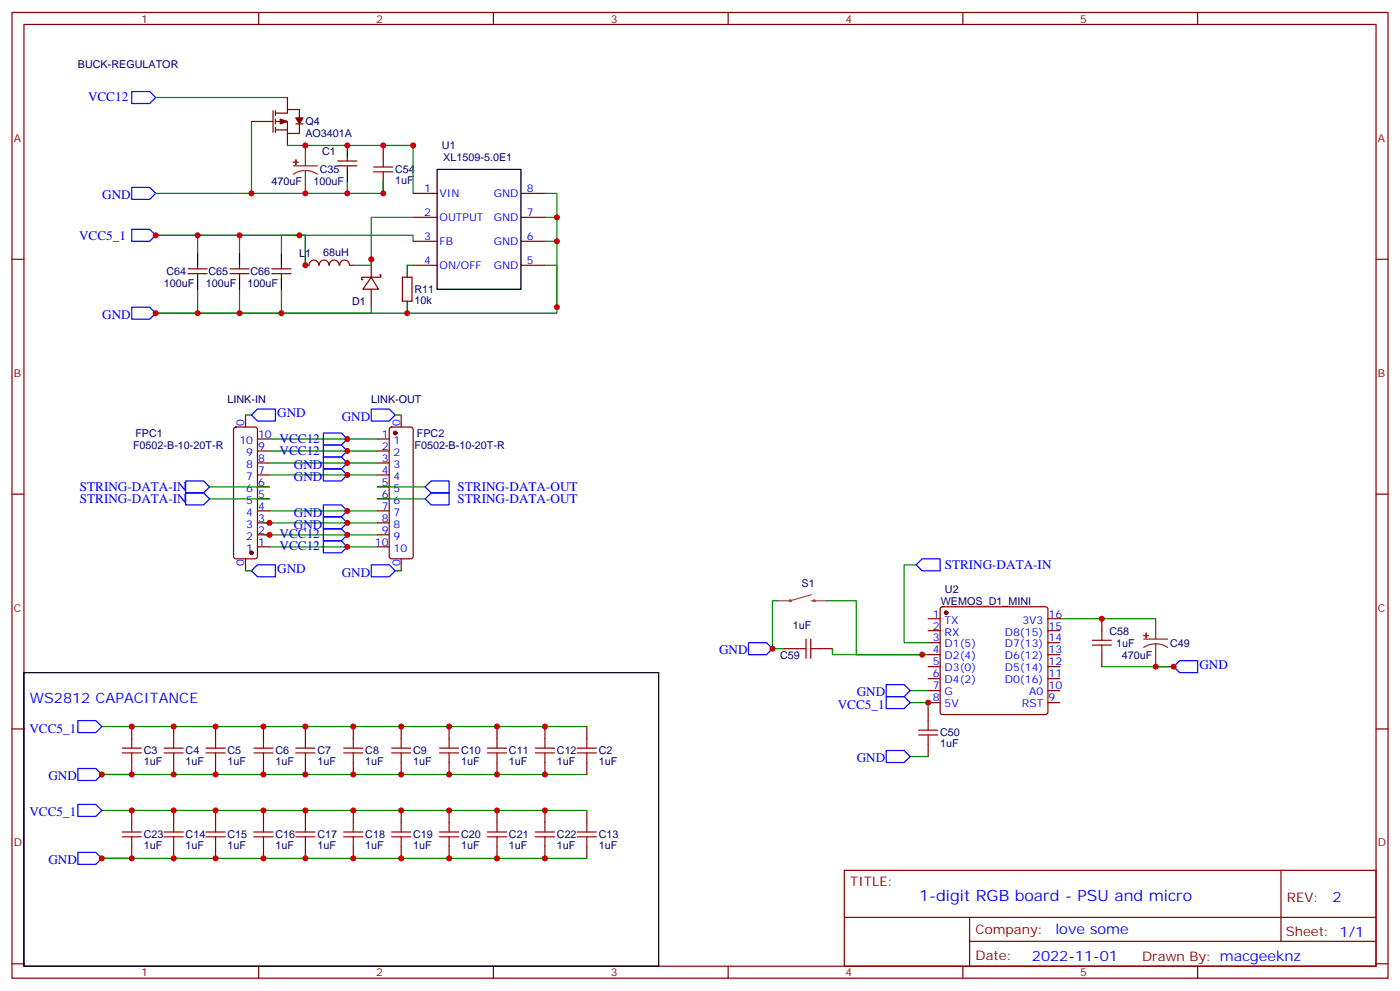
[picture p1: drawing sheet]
<svg xmlns="http://www.w3.org/2000/svg" width="412mm" height="292mm" viewBox="0 0 412 292" stroke-linecap="round" stroke-linejoin="round" font-family="sans-serif">
<g fill="none" stroke="#870000" stroke-width=".35">
<path d="M3.5 3.7h405.4v284.3h-405.4zM7.1 7.2h398.2v277.3h-398.2zM76.2 3.7v3.5M145.3 3.7v3.5M214.5 3.7v3.5M283.6 3.7v3.5M352.8 3.7v3.5M74.1 35.8h6.3M80.4 32.6v6.3M81.1 33.3h3.6v-1.1h3.5v2.5M81.1 35.8h3.6v3.5M81.1 38.2h3.6"/>
<path d="M81.1 32.6v1.4M81.1 35.1v1.4M81.1 37.5v1.4M84.7 28.7v3.5M84.7 39.3v3.5M87.1 36.5h2.2M88.2 36.5v2.8h-3.5M99.5 47.4h5.6M99.5 48.8h5.6M102.3 46.4v1M102.3 48.8v1.1M112.9 42.8v3.6"/>
<path d="M112.9 53.4v3.5M121.7 56.9h7.1M153.5 56.9h7M3.5 76.3h3.6M55.4 79.2h5.6M58.2 78.1v1.1M67.7 79.2h5.7M70.6 78.1v1.1M80.1 79.2h5.6M82.9 78.1v1.1M90 78.1h1M91.1 78.1a1.41 1.41 0 0 1 1.4-1.5 1.41 1.41 0 0 1 1.4 1.5"/>
<path d="M94.1 78.1a1.41 1.41 0 0 1 1.4-1.5 1.41 1.41 0 0 1 1.4 1.5M97 78.1a1.41 1.41 0 0 1 1.4-1.5 1.41 1.41 0 0 1 1.4 1.5M100.1 78.1a1.41 1.41 0 0 1 1.4-1.5 1.41 1.41 0 0 1 1.4 1.5M103 78.1h1.1M109.4 76.3v5.3M121.7 64h7.1M121.7 71h7.1M121.7 78.1h7.1M153.5 64h7M153.5 71h7M153.5 78.1h7M405.3 76.3h3.6"/>
<path d="M55.4 80.6h5.6M58.2 80.6v1M67.7 80.6h5.7M70.6 80.6v1M80.1 80.6h5.6M82.9 80.6v1M109.4 81.6l2.1 3.6h-4.6zM109.4 81.6h-2.9v.7h.4M109.4 85.2v5.3M111.8 80.9h.4v.7h-2.8M118.5 81.6h2.9v7.1h-2.9zM69 125.9l.5-.2h5.6l.5 .2 .2 .5v37.4l-.2 .5-.5 .2h-5.6l-.5-.2-.2-.5v-37.4z"/>
<path d="M72.3 122.2v3.5M75.8 139.8h3.6M75.8 136.3h3.6M75.8 132.8h3.6M75.8 129.3h3.6M111.1 139.8h3.6M111.1 136.3h3.6M111.1 132.8h3.6M111.1 129.3h3.6M114.9 125.9l.5-.2h5.6l.5 .2 .2 .5v37.4l-.2 .5-.5 .2h-5.6l-.5-.2-.2-.5v-37.4zM118.2 122.2v3.5M3.5 145.5h3.6"/>
<path d="M75.8 157.5h3.6M75.8 154h3.6M75.8 150.4h3.6M75.8 146.9h3.6M75.8 143.4h3.6M111.1 157.5h3.6M111.1 154h3.6M111.1 150.4h3.6M111.1 146.9h3.6M111.1 143.4h3.6M405.3 145.5h3.6M72.3 164.5v3.6"/>
<path d="M75.8 161h3.6M111.1 161h3.6M118.2 164.5v3.6M277.2 178.9l.4-.3h30.4l.5 .3 .2 .5v30.3l-.3 .5-.4 .2h-30.4l-.5-.2-.2-.5v-30.3zM231.1 191h3.5M241.7 191h3.5M273.4 182.2h3.5M273.4 185.7h3.5M273.4 189.2h3.5M273.4 192.8h3.5M273.4 196.3h3.5M273.4 199.8h3.5"/>
<path d="M308.7 182.2h3.5M308.7 185.7h3.5M308.7 189.2h3.5M308.7 192.8h3.5M308.7 196.3h3.5M308.7 199.8h3.5M324.6 182.2v3.5M324.6 192.8v3.5M3.5 214.6h3.6M38.8 213.9v3.6M51.2 213.9v3.6M63.5 213.9v3.6"/>
<path d="M77.6 213.9v3.6M90 213.9v3.6M104.1 213.9v3.6M118.2 213.9v3.6M132.3 213.9v3.6M146.4 213.9v3.6M160.5 213.9v3.6M172.9 213.9v3.6M273.4 208.6v3.6M273.4 219.2v3.5M273.4 203.3h3.5M273.4 206.9h3.5"/>
<path d="M308.7 203.3h3.5M308.7 206.9h3.5M405.3 214.6h3.6M38.8 224.5v3.5M38.8 238.6v3.5M51.2 224.5v3.5M51.2 238.6v3.5M63.5 224.5v3.5M63.5 238.6v3.5M77.6 224.5v3.5M77.6 238.6v3.5M90 224.5v3.5"/>
<path d="M90 238.6v3.5M104.1 224.5v3.5M104.1 238.6v3.5M118.2 224.5v3.5M118.2 238.6v3.5M132.3 224.5v3.5M132.3 238.6v3.5M146.4 224.5v3.5M146.4 238.6v3.5M160.5 224.5v3.5M160.5 238.6v3.5M172.9 224.5v3.5"/>
<path d="M172.9 238.6v3.5M38.8 249.2v3.5M51.2 249.2v3.5M63.5 249.2v3.5M77.6 249.2v3.5M90 249.2v3.5M104.1 249.2v3.5M118.2 249.2v3.5M132.3 249.2v3.5M146.4 249.2v3.5M160.5 249.2v3.5M172.9 249.2v3.5"/>
<path d="M248.7 256.3h156.6v28.2h-156.6zM377.3 256.3v20.9M248.7 270.1h156.5M285.6 277.2h119.6M285.6 270.1v14.1M3.5 283.8h3.6M76.2 284.5v3.5M145.3 284.5v3.5M214.5 284.5v3.5M283.6 284.5v3.5M352.8 284.5v3.5M405.3 283.8h3.6"/>
</g>
<g fill="none" stroke="#a10000" stroke-width=".35">
<path d="M110.1 50.6h5.6M110.1 49.2h5.6M112.9 46.4v2.8M112.9 50.6v2.8M234.6 191h2.8M237.4 188.2v5.6M238.8 188.2v5.6M238.8 191h2.9M321.7 189.9h5.7M321.7 188.5h5.7M324.6 185.7v2.8M324.6 189.9v2.9"/>
<path d="M38.8 217.5v2.8M51.2 217.5v2.8M63.5 217.5v2.8M77.6 217.5v2.8M90 217.5v2.8M104.1 217.5v2.8M118.2 217.5v2.8M132.3 217.5v2.8M146.4 217.5v2.8M160.5 217.5v2.8M172.9 217.5v2.8M270.6 216.4h5.6"/>
<path d="M270.6 215h5.6M273.4 212.2v2.8M273.4 216.4v2.8M36 221.7h5.6M36 220.3h5.6M38.8 221.7v2.8M48.3 221.7h5.7M48.3 220.3h5.7M51.2 221.7v2.8M60.7 221.7h5.6M60.7 220.3h5.6M63.5 221.7v2.8"/>
<path d="M74.8 221.7h5.6M74.8 220.3h5.6M77.6 221.7v2.8M87.1 221.7h5.7M87.1 220.3h5.7M90 221.7v2.8M101.2 221.7h5.7M101.2 220.3h5.7M104.1 221.7v2.8M115.4 221.7h5.6M115.4 220.3h5.6M118.2 221.7v2.8"/>
<path d="M129.5 221.7h5.6M129.5 220.3h5.6M132.3 221.7v2.8M143.6 221.7h5.6M143.6 220.3h5.6M146.4 221.7v2.8M157.7 221.7h5.6M157.7 220.3h5.6M160.5 221.7v2.8M170 221.7h5.7M170 220.3h5.7M172.9 221.7v2.8"/>
<path d="M36 246.4h5.6M36 245h5.6M38.8 242.1v2.9M38.8 246.4v2.8M48.3 246.4h5.7M48.3 245h5.7M51.2 242.1v2.9M51.2 246.4v2.8M60.7 246.4h5.6M60.7 245h5.6M63.5 242.1v2.9M63.5 246.4v2.8"/>
<path d="M74.8 246.4h5.6M74.8 245h5.6M77.6 242.1v2.9M77.6 246.4v2.8M87.1 246.4h5.7M87.1 245h5.7M90 242.1v2.9M90 246.4v2.8M101.2 246.4h5.7M101.2 245h5.7M104.1 242.1v2.9M104.1 246.4v2.8"/>
<path d="M115.4 246.4h5.6M115.4 245h5.6M118.2 242.1v2.9M118.2 246.4v2.8M129.5 246.4h5.6M129.5 245h5.6M132.3 242.1v2.9M132.3 246.4v2.8M143.6 246.4h5.6M143.6 245h5.6M146.4 242.1v2.9M146.4 246.4v2.8"/>
<path d="M157.7 246.4h5.6M157.7 245h5.6M160.5 242.1v2.9M160.5 246.4v2.8M170 246.4h5.7M170 245h5.7M172.9 242.1v2.9M172.9 246.4v2.8"/>
</g>
<g fill="none" stroke="#008700" stroke-width=".35">
<path d="M45.9 28.7h38.8M74.1 35.8v21.1M84.7 42.8h37v14.1M102.3 53.4v3.5M112.9 53.4v3.5h-67M112.9 42.8h8.8M160.5 56.9h3.5v33.6M45.9 69.3h44.1v8.8v-8.8h-7.1v5.3M58.2 69.3v5.3M70.6 69.3v5.3M88.2 69.3h33.5v1.7M119.9 78.1h1.8"/>
<path d="M121.7 64h-12.3v14.1h-5.3M160.5 78.1h3.5v12.4M160.5 71h3.5M160.5 64h3.5M58.2 85.2v7M70.6 85.2v7M82.9 85.2v7M109.4 90.5v1.7h-63.5h118.1v-1.7M72.3 122.2h1.8M79.4 139.8h31.7M79.4 136.3h31.7M79.4 132.8h31.7"/>
<path d="M79.4 129.3h31.7M116.4 122.2h1.8M61.7 146.9h17.7M61.7 143.4h17.7M77.6 157.5h33.5M77.6 154h33.5M79.4 150.4h31.7M111.1 146.9h14.1M111.1 143.4h14.1M72.3 168.1h1.8M79.4 161h31.7M116.4 168.1h1.8"/>
<path d="M229.3 176.9h-1.8v14.1h3.6M243.4 176.9h8.8v15.9h19.4M269.9 166.3h-3.6v22.9h7.1M245.2 191v1.8h28.2M312.2 182.2h28.2M324.6 196.3h21.1M30 213.9h142.9M268.1 206.9h5.3v1.7M268.1 203.3h5.3M30 228h142.9M30 238.6h142.9M268.1 222.7h5.3"/>
<path d="M30 252.7h142.9"/>
</g>
<path d="M86.4 48.8h7.1M90 50.2l1.8 .3 1.7 .8M90 50.2l-1.9 .3-1.7 .8M90 42.8v6M90 50.2v6.7M336.9 188.2h7.1M340.4 189.6l1.9 .2 1.7 .8M340.4 189.6l-1.8 .2-1.7 .8M340.4 182.2v6M340.4 189.6v6.7" fill="none" stroke="#8c2424" stroke-width=".35"/>
<g fill="#8c2424" stroke="#8c2424" stroke-width=".35">
<path d="M86.4 47.8h1.4z"/>
<path d="M87.1 47.1l.1 1.4z"/>
<path d="M336.9 187.1h1.4z"/>
<path d="M337.6 186.4v1.4z"/>
</g>
<path d="M102.3 42.8v3.6M102.3 49.9v3.5M128.8 49.9h24.7v35.3h-24.7zM58.2 74.6v3.5M70.6 74.6v3.5M82.9 74.6v3.5M119.9 78.1v3.5M58.2 81.6v3.6M70.6 81.6v3.6M82.9 81.6v3.6M119.9 88.7v3.5M7.1 198h186.9v86.5h-186.9z" fill="none" stroke="#000" stroke-width=".35"/>
<g fill="none" stroke="#00f" stroke-width=".35">
<path d="M38.8 27h5.3l1.8 1.7-1.8 1.8h-5.3zM38.8 55.2h5.3l1.8 1.7-1.8 1.8h-5.3zM38.8 67.5h5.3l1.8 1.8-1.8 1.7h-5.3zM38.8 90.5h5.3l1.8 1.7-1.8 1.8h-5.3zM74.1 122.2l1.7-1.8h5.3v3.6h-5.3zM95.2 127.5h5.3l1.8 1.8-1.8 1.7h-5.3zM95.2 131h5.3l1.8 1.8-1.8 1.7h-5.3zM95.2 134.5h5.3l1.8 1.8-1.8 1.8h-5.3zM95.2 138.1h5.3l1.8 1.7-1.8 1.8h-5.3zM109.4 120.4h5.3l1.7 1.8-1.7 1.8h-5.3zM54.7 145.1h5.3l1.7 1.8-1.7 1.8h-5.3zM54.7 141.6h5.3l1.7 1.8-1.7 1.7h-5.3z"/>
<path d="M95.2 155.7h5.3l1.8 1.8-1.8 1.7h-5.3zM95.2 159.2h5.3l1.8 1.8-1.8 1.8h-5.3zM95.2 148.7h5.3l1.8 1.7-1.8 1.8h-5.3zM95.2 152.2h5.3l1.8 1.8-1.8 1.7h-5.3zM125.2 146.9l1.8-1.8h5.3v3.6h-5.3zM125.2 143.4l1.8-1.8h5.3v3.5h-5.3zM74.1 168.1l1.7-1.8h5.3v3.5h-5.3zM109.4 166.3h5.3l1.7 1.8-1.7 1.7h-5.3zM269.9 166.3l1.7-1.8h5.3v3.6h-5.3zM220.5 189.2h5.3l1.7 1.8-1.7 1.8h-5.3zM345.7 196.3l1.8-1.8h5.3v3.5h-5.3zM22.9 212.2h5.3l1.8 1.7-1.8 1.8h-5.3z"/>
<path d="M261.1 201.6h5.2l1.8 1.7-1.8 1.8h-5.2zM261.1 205.1h5.2l1.8 1.8-1.8 1.7h-5.2zM22.9 226.3h5.3l1.8 1.7-1.8 1.8h-5.3zM22.9 236.9h5.3l1.8 1.7-1.8 1.8h-5.3zM261.1 221h5.2l1.8 1.7-1.8 1.8h-5.2zM22.9 251h5.3l1.8 1.7-1.8 1.8h-5.3z"/>
</g>
<g fill="#870000" stroke="#870000" stroke-width=".35">
<path d="M82.5 35.1l2.2 .7-2.2 .7z"/>
<path d="M87.1 34.7h2.2l-1.1 1.8z"/>
<circle cx="278.7" cy="180.4" r=".53"/>
<circle cx="74.1" cy="162.8" r=".53"/>
<circle cx="116.4" cy="127.5" r=".53"/>
</g>
<g fill="none" stroke="#a64a4a" stroke-width=".56">
<circle cx="232.8" cy="176.9" r=".18"/>
<circle cx="239.8" cy="176.9" r=".18"/>
</g>
<path d="M239 175.1l-6.2 1.8h-3.5M239 176.9h.8M239.9 176.9h3.5" fill="none" stroke="#a64a4a" stroke-width=".35"/>
<g fill="#c00">
<circle cx="112.9" cy="56.9" r=".88"/>
<circle cx="119.9" cy="92.2" r=".88"/>
<circle cx="164" cy="90.5" r=".88"/>
<circle cx="164" cy="64" r=".88"/>
<circle cx="164" cy="71" r=".88"/>
<circle cx="58.2" cy="69.3" r=".88"/>
<circle cx="70.6" cy="69.3" r=".88"/>
<circle cx="90" cy="78.1" r=".88"/>
<circle cx="109.4" cy="76.3" r=".88"/>
<circle cx="82.9" cy="92.2" r=".88"/>
<circle cx="70.6" cy="92.2" r=".88"/>
<circle cx="58.2" cy="92.2" r=".88"/>
<circle cx="45.9" cy="92.2" r=".88"/>
<circle cx="45.9" cy="69.3" r=".88"/>
<circle cx="74.1" cy="56.9" r=".88"/>
<circle cx="90" cy="56.9" r=".88"/>
<circle cx="90" cy="42.8" r=".88"/>
<circle cx="102.3" cy="56.9" r=".88"/>
<circle cx="102.3" cy="42.8" r=".88"/>
<circle cx="112.9" cy="42.8" r=".88"/>
<circle cx="121.7" cy="42.8" r=".88"/>
<circle cx="88.2" cy="69.3" r=".88"/>
<circle cx="227.5" cy="191" r=".88"/>
<circle cx="271.6" cy="192.8" r=".88"/>
<circle cx="273.4" cy="206.9" r=".88"/>
<circle cx="345.7" cy="196.3" r=".88"/>
<circle cx="340.4" cy="196.3" r=".88"/>
<circle cx="324.6" cy="182.2" r=".88"/>
<circle cx="38.8" cy="213.9" r=".88"/>
<circle cx="146.4" cy="213.9" r=".88"/>
<circle cx="132.3" cy="213.9" r=".88"/>
<circle cx="118.2" cy="213.9" r=".88"/>
<circle cx="104.1" cy="213.9" r=".88"/>
<circle cx="90" cy="213.9" r=".88"/>
<circle cx="77.6" cy="213.9" r=".88"/>
<circle cx="63.5" cy="213.9" r=".88"/>
<circle cx="51.2" cy="213.9" r=".88"/>
<circle cx="146.4" cy="228" r=".88"/>
<circle cx="132.3" cy="228" r=".88"/>
<circle cx="118.2" cy="228" r=".88"/>
<circle cx="104.1" cy="228" r=".88"/>
<circle cx="90" cy="228" r=".88"/>
<circle cx="77.6" cy="228" r=".88"/>
<circle cx="63.5" cy="228" r=".88"/>
<circle cx="51.2" cy="228" r=".88"/>
<circle cx="38.8" cy="228" r=".88"/>
<circle cx="30" cy="228" r=".88"/>
<circle cx="160.5" cy="213.9" r=".88"/>
<circle cx="160.5" cy="228" r=".88"/>
<circle cx="160.5" cy="252.7" r=".88"/>
<circle cx="160.5" cy="238.6" r=".88"/>
<circle cx="30" cy="252.7" r=".88"/>
<circle cx="38.8" cy="252.7" r=".88"/>
<circle cx="51.2" cy="252.7" r=".88"/>
<circle cx="63.5" cy="252.7" r=".88"/>
<circle cx="77.6" cy="252.7" r=".88"/>
<circle cx="90" cy="252.7" r=".88"/>
<circle cx="104.1" cy="252.7" r=".88"/>
<circle cx="118.2" cy="252.7" r=".88"/>
<circle cx="132.3" cy="252.7" r=".88"/>
<circle cx="146.4" cy="252.7" r=".88"/>
<circle cx="51.2" cy="238.6" r=".88"/>
<circle cx="63.5" cy="238.6" r=".88"/>
<circle cx="77.6" cy="238.6" r=".88"/>
<circle cx="90" cy="238.6" r=".88"/>
<circle cx="104.1" cy="238.6" r=".88"/>
<circle cx="118.2" cy="238.6" r=".88"/>
<circle cx="132.3" cy="238.6" r=".88"/>
<circle cx="146.4" cy="238.6" r=".88"/>
<circle cx="38.8" cy="238.6" r=".88"/>
<circle cx="102.3" cy="132.8" r=".88"/>
<circle cx="102.3" cy="129.3" r=".88"/>
<circle cx="102.3" cy="157.5" r=".88"/>
<circle cx="102.3" cy="161" r=".88"/>
<circle cx="102.3" cy="136.3" r=".88"/>
<circle cx="102.3" cy="150.4" r=".88"/>
<circle cx="102.3" cy="154" r=".88"/>
<circle cx="79.4" cy="157.5" r=".88"/>
<circle cx="79.4" cy="154" r=".88"/>
<circle cx="102.3" cy="139.8" r=".88"/>
</g>
<text font-size="4.6" fill="#00f" x="270.8" y="265.3">1-digit RGB board - PSU and micro</text>
<g font-size="4.2" fill="#00f">
<text x="8.8" y="206.9">WS2812 CAPACITANCE</text>
<text x="392.5" y="265.5">2</text>
<text x="310.9" y="275.1">love some</text>
<text x="304" y="282.9">2022-11-01</text>
</g>
<g font-size="3.9" fill="#00f">
<text x="25.9" y="29.8">VCC12</text>
<text x="30.1" y="58.7">GND</text>
<text x="23.3" y="70.5">VCC5_1</text>
<text x="30.1" y="94">GND</text>
<text x="81.7" y="122.9">GND</text>
<text x="100.7" y="124">GND</text>
<text x="82.4" y="130.3">VCC12</text>
<text x="82.4" y="133.9">VCC12</text>
<text x="86.6" y="138.1">GND</text>
<text x="86.6" y="141.6">GND</text>
<text x="23.5" y="148.1">STRING-DATA-IN</text>
<text x="23.5" y="144.5">STRING-DATA-IN</text>
<text x="134.8" y="148.2">STRING-DATA-OUT</text>
<text x="134.8" y="144.7">STRING-DATA-OUT</text>
<text x="86.6" y="152.2">GND</text>
<text x="86.6" y="155.7">GND</text>
<text x="82.4" y="158.5">VCC12</text>
<text x="82.4" y="162.1">VCC12</text>
<text x="278.3" y="167.6">STRING-DATA-IN</text>
<text x="81.7" y="168.8">GND</text>
<text x="100.7" y="169.8">GND</text>
<text x="211.8" y="192.7">GND</text>
<text x="353.3" y="197.1">GND</text>
<text x="246.8" y="208.6">VCC5_1</text>
<text x="252.4" y="205.1">GND</text>
<text x="8.7" y="215.7">VCC5_1</text>
<text x="252.4" y="224.5">GND</text>
<text x="14.3" y="229.6">GND</text>
<text x="8.7" y="240.4">VCC5_1</text>
<text x="14.3" y="254.3">GND</text>
</g>
<g font-size="3.9" fill="#800">
<text x="250.5" y="260.8">TITLE:</text>
<text x="379.1" y="265.5">REV:</text>
<text x="287.4" y="275">Company:</text>
<text x="378.7" y="275.7">Sheet: 1/1</text>
<text x="287.4" y="282.7">Date:</text>
<text x="336.4" y="282.8">Drawn By: macgeeknz</text>
</g>
<g font-size="3.2" fill="#800">
<text x="41.6" y="6.7">1</text>
<text x="110.8" y="6.7">2</text>
<text x="179.9" y="6.7">3</text>
<text x="249.1" y="6.7">4</text>
<text x="318.2" y="6.7">5</text>
<text x="4.1" y="41.8">A</text>
<text x="405.9" y="41.8">A</text>
<text x="4.1" y="110.9">B</text>
<text x="405.9" y="110.9">B</text>
<text x="4.1" y="180.1">C</text>
<text x="405.9" y="180.1">C</text>
<text x="4.1" y="249.2">D</text>
<text x="405.9" y="249.2">D</text>
<text x="41.6" y="287.5">1</text>
<text x="110.8" y="287.5">2</text>
<text x="179.9" y="287.5">3</text>
<text x="249.1" y="287.5">4</text>
<text x="318.2" y="287.5">5</text>
</g>
<g font-size="3.2" fill="#000080">
<text x="22.9" y="19.9">BUCK-REGULATOR</text>
<text x="90" y="40.2">AO3401A</text>
<text x="90" y="36.9">Q4</text>
<text x="94.9" y="45.8">C1</text>
<text x="130.2" y="44">U1</text>
<text x="130.6" y="47.5">XL1509-5.0E1</text>
<text x="94.2" y="51.1">C35</text>
<text x="116.4" y="50.9">C54</text>
<text x="80" y="54.6">470uF</text>
<text x="92.3" y="54.6">100uF</text>
<text x="116.4" y="54.1">1uF</text>
<text x="88.1" y="75.7">L1</text>
<text x="95.2" y="75.5">68uH</text>
<text x="49.1" y="81">C64</text>
<text x="61.4" y="81">C65</text>
<text x="73.7" y="81">C66</text>
<text x="48.2" y="84.6">100uF</text>
<text x="60.6" y="84.6">100uF</text>
<text x="72.9" y="84.6">100uF</text>
<text x="103.7" y="89.8">D1</text>
<text x="122.1" y="89.5">10k</text>
<text x="122.1" y="86.3">R11</text>
<text x="67" y="118.7">LINK-IN</text>
<text x="109.4" y="118.7">LINK-OUT</text>
<text x="39.9" y="128.6">FPC1</text>
<text x="122.8" y="128.6">FPC2</text>
<text x="39.2" y="132.2">F0502-B-10-20T-R</text>
<text x="122.1" y="132.2">F0502-B-10-20T-R</text>
<text x="236.1" y="172.8">S1</text>
<text x="277.1" y="178">WEMOS_D1_MINI</text>
<text x="278.4" y="174.5">U2</text>
<text x="233.5" y="185.1">1uF</text>
<text x="326.8" y="186.9">C58</text>
<text x="328.8" y="190.4">1uF</text>
<text x="344.7" y="190.4">C49</text>
<text x="229.8" y="193.9">C59</text>
<text x="330.5" y="193.9">470uF</text>
<text x="276.9" y="219.9">1uF</text>
<text x="276.9" y="216.7">C50</text>
<text x="42.3" y="225.2">1uF</text>
<text x="42.3" y="222">C3</text>
<text x="54.7" y="225.2">1uF</text>
<text x="54.7" y="222">C4</text>
<text x="67" y="225.2">1uF</text>
<text x="67" y="222">C5</text>
<text x="81.1" y="225.2">1uF</text>
<text x="81.1" y="222">C6</text>
<text x="93.5" y="225.2">1uF</text>
<text x="93.5" y="222">C7</text>
<text x="107.6" y="225.2">1uF</text>
<text x="107.6" y="222">C8</text>
<text x="121.7" y="225.2">1uF</text>
<text x="121.7" y="222">C9</text>
<text x="135.8" y="225.2">1uF</text>
<text x="135.8" y="222">C10</text>
<text x="149.9" y="225.2">1uF</text>
<text x="149.9" y="222">C11</text>
<text x="164" y="225.2">1uF</text>
<text x="164" y="222">C12</text>
<text x="176.4" y="225.2">1uF</text>
<text x="176.4" y="222">C2</text>
<text x="42.3" y="249.9">1uF</text>
<text x="42.3" y="246.7">C23</text>
<text x="54.7" y="249.9">1uF</text>
<text x="54.7" y="246.7">C14</text>
<text x="67" y="249.9">1uF</text>
<text x="67" y="246.7">C15</text>
<text x="81.1" y="249.9">1uF</text>
<text x="81.1" y="246.7">C16</text>
<text x="93.5" y="249.9">1uF</text>
<text x="93.5" y="246.7">C17</text>
<text x="107.6" y="249.9">1uF</text>
<text x="107.6" y="246.7">C18</text>
<text x="121.7" y="249.9">1uF</text>
<text x="121.7" y="246.7">C19</text>
<text x="135.8" y="249.9">1uF</text>
<text x="135.8" y="246.7">C20</text>
<text x="149.9" y="249.9">1uF</text>
<text x="149.9" y="246.7">C21</text>
<text x="164" y="249.9">1uF</text>
<text x="164" y="246.7">C22</text>
<text x="176.4" y="249.9">1uF</text>
<text x="176.4" y="246.7">C13</text>
</g>
<g font-size="3.2" fill="#00f">
<text x="125" y="56.6">1</text>
<text x="129.5" y="58">VIN</text>
<text x="145.5" y="58">GND</text>
<text x="155.2" y="56.6">8</text>
<text x="125" y="63.6">2</text>
<text x="129.5" y="65.1">OUTPUT</text>
<text x="145.5" y="65.1">GND</text>
<text x="155.2" y="63.6">7</text>
<text x="125" y="70.7">3</text>
<text x="155.2" y="70.7">6</text>
<text x="125" y="77.8">4</text>
<text x="129.5" y="72.1">FB</text>
<text x="145.5" y="72.1">GND</text>
<text x="155.2" y="77.8">5</text>
<text x="129.5" y="79.2">ON/OFF</text>
<text x="145.5" y="79.2">GND</text>
<text x="72" y="125.6" transform="rotate(-90 72 125.6)">0</text>
<text x="117.8" y="125.6" transform="rotate(-90 117.8 125.6)">0</text>
<text x="70.5" y="130.7">10</text>
<text x="76" y="128.9">10</text>
<text x="112.5" y="128.9">1</text>
<text x="116" y="130.7">1</text>
<text x="72.5" y="137.7">8</text>
<text x="72.5" y="134.2">9</text>
<text x="76" y="136">8</text>
<text x="76" y="132.4">9</text>
<text x="112.5" y="132.4">2</text>
<text x="112.5" y="136">3</text>
<text x="116" y="134.2">2</text>
<text x="116" y="137.7">3</text>
<text x="72.5" y="141.3">7</text>
<text x="76" y="143">6</text>
<text x="76" y="139.5">7</text>
<text x="112.5" y="139.5">4</text>
<text x="112.5" y="143">5</text>
<text x="116" y="141.3">4</text>
<text x="72.5" y="148.3">5</text>
<text x="72.5" y="144.8">6</text>
<text x="76" y="146.5">5</text>
<text x="112.5" y="146.5">6</text>
<text x="116" y="144.8">5</text>
<text x="116" y="148.3">6</text>
<text x="72.5" y="155.4">3</text>
<text x="72.5" y="151.8">4</text>
<text x="76" y="153.6">3</text>
<text x="76" y="150.1">4</text>
<text x="112.5" y="150.1">7</text>
<text x="112.5" y="153.6">8</text>
<text x="116" y="151.8">7</text>
<text x="116" y="155.4">8</text>
<text x="72.5" y="158.9">2</text>
<text x="76" y="160.7">1</text>
<text x="76" y="157.1">2</text>
<text x="110.4" y="160.7">10</text>
<text x="112.5" y="157.1">9</text>
<text x="116" y="158.9">9</text>
<text x="72" y="166.7" transform="rotate(-90 72 166.7)">0</text>
<text x="72.5" y="162.4">1</text>
<text x="116" y="162.4">10</text>
<text x="117.8" y="166.7" transform="rotate(-90 117.8 166.7)">0</text>
<text x="274.7" y="181.8">1</text>
<text x="274.7" y="185.3">2</text>
<text x="278.2" y="183.6">TX</text>
<text x="301.2" y="183.6">3V3</text>
<text x="308.9" y="185.3">15</text>
<text x="308.9" y="181.8">16</text>
<text x="274.7" y="188.9">3</text>
<text x="278.2" y="187.1">RX</text>
<text x="278.2" y="190.6">D1(5)</text>
<text x="296" y="190.6">D7(13)</text>
<text x="296" y="187.1">D8(15)</text>
<text x="308.9" y="188.9">14</text>
<text x="274.7" y="192.4">4</text>
<text x="274.7" y="195.9">5</text>
<text x="278.2" y="194.2">D2(4)</text>
<text x="278.2" y="197.7">D3(0)</text>
<text x="296" y="197.7">D5(14)</text>
<text x="296" y="194.2">D6(12)</text>
<text x="308.9" y="195.9">12</text>
<text x="308.9" y="192.4">13</text>
<text x="274.7" y="199.5">6</text>
<text x="274.7" y="203">7</text>
<text x="278.2" y="201.2">D4(2)</text>
<text x="296" y="201.2">D0(16)</text>
<text x="308.9" y="203">10</text>
<text x="308.9" y="199.5">11</text>
<text x="274.7" y="206.5">8</text>
<text x="278.2" y="204.8">G</text>
<text x="278.2" y="208.3">5V</text>
<text x="301" y="208.3">RST</text>
<text x="303.2" y="204.8">A0</text>
<text x="308.9" y="206.5">9</text>
</g>
</svg>
